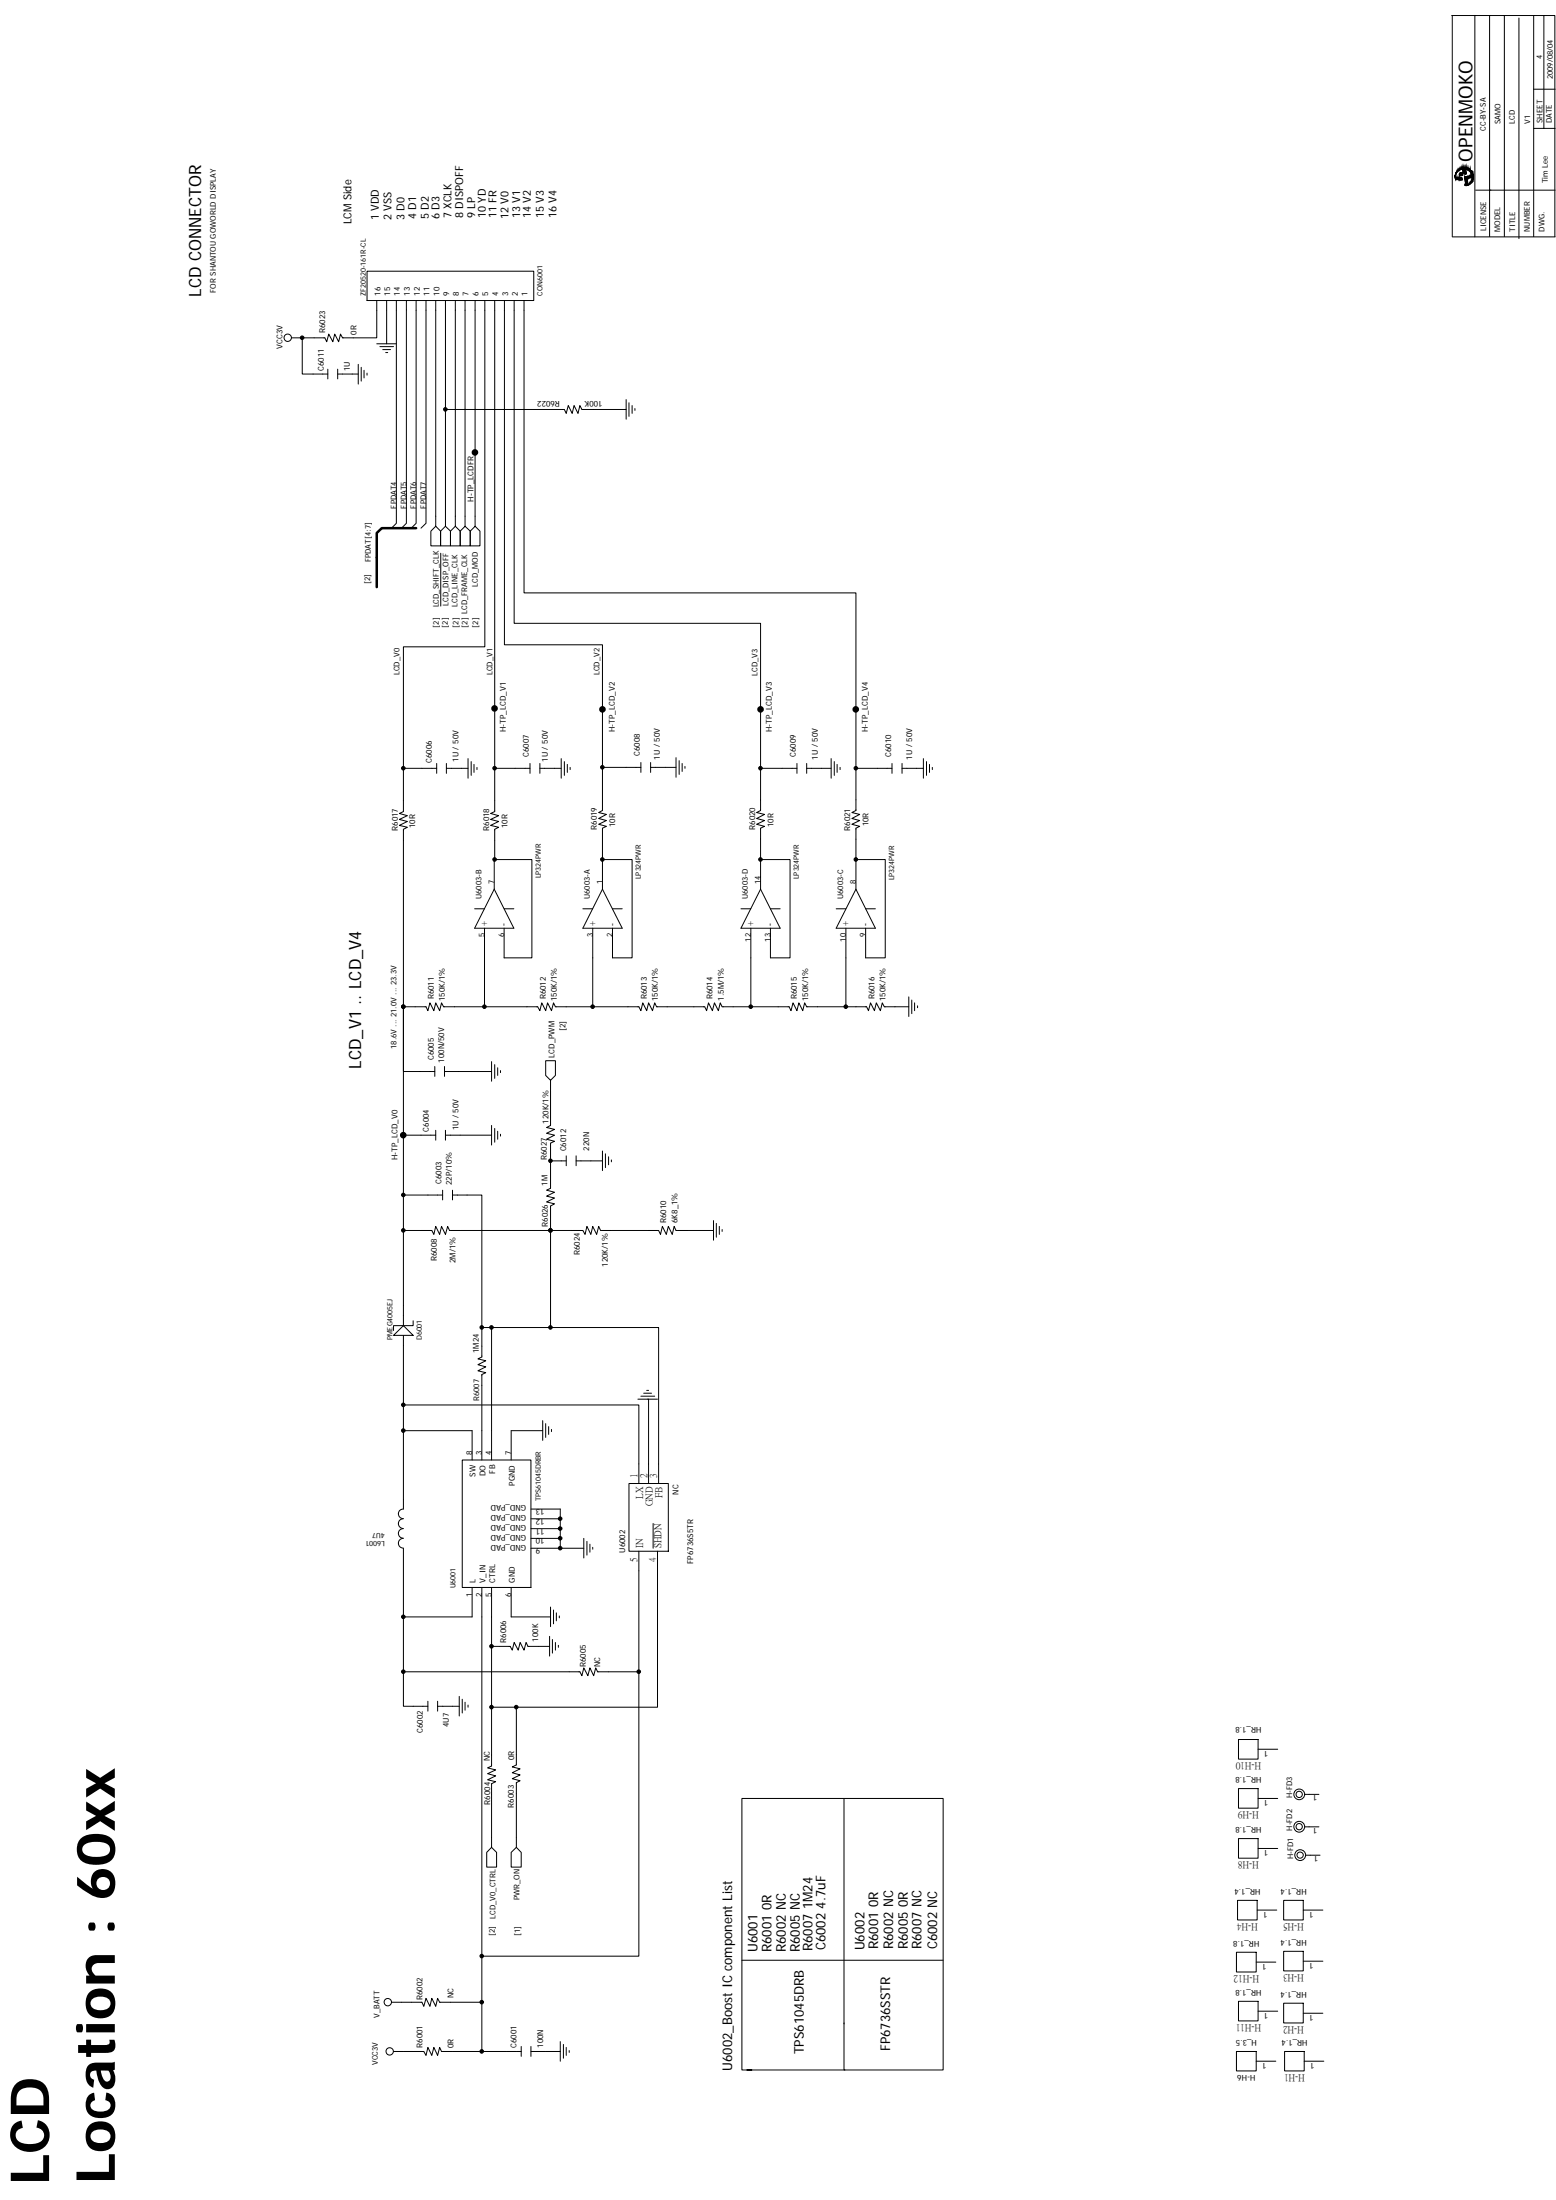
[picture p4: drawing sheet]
<svg xmlns="http://www.w3.org/2000/svg" width="210mm" height="297mm" viewBox="0 0 210 297" stroke-linecap="round" stroke-linejoin="round" font-family="sans-serif">
<g fill="none" stroke="#000" stroke-width=".13">
<path d="M195.9 2.1h13.9v29.9M196 2.1v29.8M199 2.1v29.9M201 2.1v29.8M203 2.1v29.8M205 2.4v29.8M207 12h2.9M207 17.3h2.9M207 2.1v29.8M208.3 2.1v15.3M49.5 36.6h22.5v4h-22.5zM196 32h13.9"/>
<path d="M196.4 23.9v-.3v.3M196.4 24.1h.1M196.4 24v-.4v.4M196.4 24h.1M196.4 23.9v-.2v.2M196.4 23.8h.1M196.4 23.6h.1M196.4 24v.1M196.4 23.6v.3M196.4 23.8v.1M196.4 23.9v.2M196.4 23.8v-.2v.2"/>
<path d="M196.4 23.6v.2zM196.4 23.9h.1M196.4 23.9l.1 .3zM196.4 23.9l.1 .1M196.4 24.1l.1 .1M196.4 23.9v.2zM196.4 23.7v-.2v.2M196.4 23.5v.3zM196.4 23.6v.1M196.4 23.4v.2zM196.4 23.5v.3M196.5 24h.1"/>
<path d="M196.5 24.2h.1M196.5 24v.2l.1-.2v.2h-.1zM196.5 24l.8-.1v.3M196.5 23.3l-.1 .2zM196.5 23.5h-.1M196.5 23.3v.2zM196.5 23.4v.1M196.6 24.2h.1M196.6 24v.2zM196.6 23.2l-.1 .2zM196.6 23.2l-.2 .4M196.6 23.3l-.1 .1"/>
<path d="M196.6 23.1v.2zM196.6 23.1v.1M196.7 24.2h.1M196.7 24v.2h-.1zM196.7 23.1l-.1 .2zM196.7 23.2l-.1 .1M196.7 24v.2zM196.7 23.1v-.1v.1M196.7 23v.2zM196.7 23h.1M196.7 23.1h.1M196.7 23l-.1 .1"/>
<path d="M196.7 23.1v.1M196.8 24.2l.1 .1M196.8 24v.2h-.1zM196.8 22.9l-.1 .2zM196.8 23.1h-.1M196.9 24v.3zM196.9 22.8l-.1 .3zM196.9 23h.1M196.9 22.8h.1M196.9 22.8l-.2 .2M196.9 23l-.1 .1M196.9 24h.1"/>
<path d="M196.9 24.3h.1M196.9 23.6v-.1v.1M196.9 24.3v-.3v.3M196.9 23.6h.1M196.9 22.8v.2zM197 23.4h.1M197 23.6h.1M197 24h.1M197 24.3h.1M197 23.4l-.1 .2M197 23.6v-.2v.2M197 24.3v-.3v.3"/>
<path d="M197 23.4v.2zM197 24l-.1 .3zM197 23.6v.1M197 24v.3zM197 23.7h.1M197 23.3v.4zM197 22.8v.1l.1-.2v.2h-.1zM197 22.8l-.1 .2zM197 22.8h.1M197 22.9h.1M197 22.8h-.1M197 22.9l-.1 .1"/>
<path d="M197.1 23.3h.1M197.1 23.7h.1M197.1 24h.1M197.1 24.3h.1M197.1 23.7v-.4v.4M197.1 24.3v-.3v.3M197.1 23.3h.2M197.1 23.3v.4zM197.1 24l-.1 .3zM197.1 23.3l-.1 .1M197.1 22.9h.1M197.1 22.9h-.1"/>
<path d="M197.1 24v.3zM197.1 22.7v.2zM197.2 23.3l-.1 .4zM197.2 23.9l-.1 .4zM197.2 23.3v.4zM197.2 23.9v.4zM197.2 23.7h-.1M197.2 22.7l-.1 .2zM197.2 22.8h.1M197.2 22.8l-.1 .1M197.3 23.3h.1M197.3 23.7h.1"/>
<path d="M197.3 24.3h.1M197.3 23.7v-.4v.4M197.3 24.3v-.3v.3M197.3 23.3v.1M197.3 23.3l-.1 .4zM197.3 23.9l-.1 .4zM197.3 23.7h-.1M197.3 24.3h-.4M197.3 22.6l-.1 .2zM197.3 22.7h.1M197.3 23.4h.1M197.3 23.6h.1"/>
<path d="M197.3 24.2h.1M197.3 22.7v.1M197.3 23.4v.1M197.3 23.4v.3zM197.3 24.2v.1zM197.3 23.6v.1M197.3 24.2v.1M197.3 23.6v-.2v.2M197.3 23.5h.1M197.3 22.8h.1M197.3 22.8v-.1v.1M197.3 23.6v-.1v.1"/>
<path d="M197.3 22.7v.1zM197.3 23.5v.1zM197.3 22.6v.2zM197.4 22.8h.1M197.4 23.5h.1M197.4 23.5l-.1 .1M197.4 22.6l-.1 .1M197.4 22.6v.2zM197.4 22.7l-.1 .1zM197.4 23.5l-.1 .1zM197.4 22.6h.1M197.4 22.8v.1"/>
<path d="M197.4 22.6v.3zM197.4 22.6l-.1 .2zM197.4 22.6h-.1M197.4 22.9h.1M197.4 22.8h.2M197.4 22.9l.1 .1M197.5 22.6v.4zM197.5 22.6v.1M197.5 23v.1M197.5 22.7v.4zM197.5 22.7h.1M197.5 23.1h.1"/>
<path d="M197.5 22.6l-.1 .2zM197.5 22.7l.2 .2M197.5 23.1v.1M197.5 22.7v.5zM197.5 23.2l.1 .2M197.6 22.8v.6zM197.6 22.6l-.1 .2zM197.6 23.4v.1M197.6 22.8v.7zM197.6 22.6v.2zM197.6 22.8h.1M197.6 23.5h.1"/>
<path d="M197.7 22.6v.2zM197.7 22.8h.1M197.7 23.5v-.5v.5M197.7 24v-.1v.1M197.7 23.9h.1M197.7 23.5v-.6v.6M197.7 22.9l-.1 .6zM197.7 23h.1M197.7 23.5h.1M197.7 24h.1M197.7 22.9h.1M197.7 24v.1"/>
<path d="M197.7 22.9v.1M197.7 23.9v.1M197.7 23v.5zM197.7 23.9v.2zM197.7 24.1v.1M197.7 23.5v-.4v.4M197.7 24.4v-.5v.5M197.7 25v-.2v.2M197.7 24.3v-.4v.4M197.7 25v-.1v.1M197.7 24.2v-.3v.3M197.7 25h.1"/>
<path d="M197.7 23.9v.3zM197.7 23.1h.1M197.7 24.5h.1M197.7 23v.1M197.7 24.2v.3M197.8 23.5v-.4v.4M197.8 24.6v-.7v.7M197.8 25v-.3v.3M197.8 24.5v-.6v.6M197.8 25v-.2v.2M197.8 23.1l-.1 .4zM197.8 23.9v.6z"/>
<path d="M197.8 24.8l-.1 .2zM197.8 22.6l-.1 .2zM197.8 22.8h.1M197.8 23.1h.1M197.8 23.5h.1M197.8 23.9h.1M197.8 25h.1M197.8 23.1v.2M197.8 24.5l-.1 .5M197.8 23.4v-.2v.2M197.8 25v-1.1v1.1M197.8 25.1h.1"/>
<path d="M197.8 23.2v.3zM197.8 23.9v1.1zM197.8 22.6v.2zM197.8 23.4h.1M197.8 23.4v-.1v.1M197.8 25v-1.2v1.2M197.8 23.3v.1zM197.8 23.8v1.2zM197.8 23.3l.1 .1M197.8 23.3h.1M197.8 23.8h.1M197.8 23.8v.1"/>
<path d="M197.9 23.8v1.2zM197.9 25v-1.2v1.2M197.9 25.1h.1M197.9 22.6l-.1 .2zM197.9 23.8l-.1 1.2zM197.9 22.8l.1 .1M197.9 23.4h.1M197.9 23.8h.1M197.9 25h.1M197.9 23.4l-.3 .1M197.9 25h-.1M198 23.8l-.1 1.2z"/>
<path d="M198 22.6v.3zM198 22.9h.1M198 25l-.1 .1M198 23.8h-.1M198 24.9l-.1 .1M198 23.8v1.1zM198 25h.1M198 24.8v.1M198 22.9v-.2v.2M198 23.8v1zM198 22.7v.2zM198 22.7h.1"/>
<path d="M198 25l-.2 .1M198 22.7l-.4-.1-.6 .2M198 24.7v.1M198 24.7v-.5v.5M198 24.7v-.9v.9M198 23.8v.9zM198 23.8h.1M198 24.2h.1M198 24.6h.1M198 25h.1zM198 24.1h.1M198 24.7h.1"/>
<path d="M198 23.8v.4zM198 24.6v-.3v.3M198 24.2v-.4v.4M198 24.6v-.4v.4M198 23.8v.9M198.1 23.8l-.1 .3zM198.1 22.9l.1 .1M198.1 25h.1M198.1 25h-.1M198.1 22.7v.2zM198.1 22.7h.1M198.1 22.9h.1"/>
<path d="M198.1 22.7l.2 .1M198.1 22.9v-.2v.2M198.1 23.8h.1M198.1 23.8h-.3M198.1 23.8v.3zM198.1 22.8v.1zM198.1 24.1h.1M198.2 23h.1M198.2 24.9h.1M198.2 24.9l-.1 .1M198.2 22.8v.2zM198.2 24.9l-.1 .1z"/>
<path d="M198.2 22.8h.1M198.2 23v-.2v.2M198.2 23l.1 .1M198.3 22.8h.1M198.3 24.8h.1M198.3 24.9h.1M198.3 22.8l.1 .1M198.3 23.1h.1M198.3 24.9h-.1M198.3 24.8l-.1 .1M198.3 23.1v-.3v.3M198.3 22.8v.3z"/>
<path d="M198.3 24.8l-.1 .1zM198.3 24.8v.1zM198.3 23.7h.1M198.3 24h.1M198.3 23.7l-.2 .1M198.3 24l-.2 .1M198.3 23.7v.3l-.2 .1zM198.4 23.1v.1M198.4 24.8h.1M198.4 24.8l-.1 .1M198.4 22.9v.2zM198.4 24.7l-.1 .2z"/>
<path d="M198.4 23.7l-.1 .3zM198.4 22.9h.1M198.4 24.7h.1M198.4 23.2h.1M198.4 22.9l.1 .1M198.4 24.7l-.1 .1M198.4 23.2v-.3v.3M198.4 24.8v-.1v.1M198.4 22.9v.3zM198.4 24.7v.1zM198.4 23.2l.1 .1M198.4 23.7h.1"/>
<path d="M198.4 24h.1M198.4 23.7v.3zM198.5 23.3h.1M198.5 24.7h.1M198.5 24.7l-.1 .1M198.5 23v.3zM198.5 24.6l-.1 .2zM198.5 23.9l-.1 .1M198.5 23.7l-.1 .3zM198.5 23h.1M198.5 23.3v-.3v.3M198.5 24.7v-.1v.1"/>
<path d="M198.5 24.6v.1zM198.5 23.3l.1 .1M198.5 23l.1 .1M198.6 24.7h.1M198.6 24.5l-.2 .2M198.6 24.7h-.1M198.6 23.9h.1M198.6 23.4v-.3v.3M198.6 24.7v-.2v.2M198.6 23.6v.1M198.6 23.1v.3zM198.6 24.5l-.1 .2z"/>
<path d="M198.6 23.7h-.1M198.6 23.9h-.1M198.6 23.6v.3v-.3v.3zM198.6 23.7v.2h-.1zM198.6 23.1h.1M198.6 23.4h.1M198.6 24.5h.1M198.6 24.4v.3zM198.6 23.4v.1M198.6 23.5v-.4v.4M198.6 24.6v-.2v.2M198.6 23.1v.4z"/>
<path d="M198.6 23.5h.1M198.6 24.4h.1M198.6 24.6h.1M198.6 23.1l.1 .1M198.6 23.5v.1M198.6 24.6v.1M198.6 23.6h.1M198.6 23.6v-.4v.4M198.6 24.6v-.3v.3M198.6 23.2v.4zM198.6 24.3v.3zM198.6 23.6v.3z"/>
<path d="M198.6 23.2h.1M198.6 24.3v.1M198.6 24.5v.1M198.6 24.3v.2zM198.6 23.6l.1 .1M198.6 24.3h.1M198.7 23.6h.1M198.7 23.8h.1M198.7 23.8v-.5v.5M198.7 24.4v-.4v.4M198.7 23.8v-.6v.6M198.7 23.7v-.5v.5"/>
<path d="M198.7 24.5v-.3v.3M198.7 23.2v.5zM198.7 24.2l-.1 .3zM198.7 23.6h-.1M198.7 23.8l-.1 .1M198.7 23.6v.2zM198.7 24.4h.1M198.7 23.2h.1M198.7 23.2v.1M198.7 23.9l-.1 .4M198.7 23.7v.2M198.7 24.5h-.1"/>
<path d="M198.7 23.3v1.1zM198.7 23.3v.6zM198.7 23.9v.5zM198.7 23.3h.1M198.7 23.3v.1M198.7 23.8v-.3v.3M198.7 23.4h.1M198.7 24.3v.1M198.8 23.6h.1M198.8 23.4l-.1 .9zM198.8 23.7l-.1 .1M198.8 23.4v.6"/>
<path d="M198.8 24.3h-.1M198.8 23.7h.1M198.8 24.2v-.7v.7M198.8 23.6v.1M198.8 23.5v.8zM198.8 23.6v.1zM198.8 24.2h.1M198.8 24.2v.1M198.8 24.1v-.5v.5M198.8 23.6v.6zM198.8 24.1h.1M198.8 24.1v.1"/>
<path d="M198.8 24v.1M198.8 24v-.3v.3M198.8 23.7v.4zM199.1 25.7h10.8M40.8 45.6v4.9h3.4M44.2 49.8v1.4M45.6 49.8v1.4M48.3 49.2v2.7M48.3 50.5h-2.7M48.7 49.6v1.9M49.1 50v1M49.5 50.4v.3"/>
<path d="M50.8 40.6v5h-4.6l-.2-.5-.3 1-.5-1-.3 1-.5-1-.3 1-.3-.5h-4.5M50.8 46.4h2.7M51.3 46.8h1.8M51.6 47.2h1.1M52 47.6h.3M52.2 40.6v5.8M53.5 40.6v30.1l-.7 .6M54.8 40.6v30.1l-.6 .6M56.2 40.6v30.1l-.7 .6M57.5 40.6v30.1l-.7 .6M58.8 40.6v30.5l-.7 .6v2h1.4v-2l-.7-.6M60.1 40.6v30.5l-.6 .6v2h1.3v-2l-.7-.6"/>
<path d="M60.1 55.3h16.1l.2 .5 .3-1 .5 1 .3-1 .5 1 .3-1 .2 .5h6M61.4 40.6v30.5l-.6 .6v2h1.3v-2l-.7-.6M62.8 40.6v30.5l-.7 .6v2h1.4v-2l-.7-.6M64.1 40.6v30.5l-.6 .6v2h1.3v-2l-.7-.6M65.4 40.6v46.7h-11v16.4h4.5M66.8 40.6v69l-.6 .2 1.1 .3-1.1 .5 1.1 .3-1.1 .5 1.1 .3-.5 .3v4.1M68.1 40.6v46.5h13.2v8.7M69.4 40.6v43.6h33.2v11.6M70.7 40.6v39.5h44.8v15.7M84.5 54v2.6M84.9 54.4v1.8M85.3 54.8v1"/>
<path d="M85.7 55.2v.2M59.5 74.7v7.1M63.9 60.9h.4v.2v.1h-.4zM64.1 61.1h.1M66.6 95.5h.3v.3l-.2 .1-.1-.1zM66.8 95.7h.1M81.3 95.8h.1M81.3 95.8v7.8M102.6 95.8v13.6l-.5 .3 1.1 .3-1.1 .5 1.1 .3-1.1 .5 1.1 .3-.6 .2v8.3M102.6 95.8h.1M115.3 95.6h.3v.3l-.1 .1-.2-.1zM115.5 95.8h.1"/>
<path d="M115.5 95.8v13.6l-.5 .3 1 .3-1 .5 1 .3-1 .5 1 .3-.5 .2v8.3M54.4 103.7v5.9l-.5 .2 1.1 .3-1.1 .5 1.1 .3-1.1 .5 1.1 .3-.6 .3v41.3M58.9 103.1v1.3M60.2 103.1v1.3M63.2 102.4v2.7M63.2 103.7h-3M63.6 102.8v1.9M64 103.2v1.1M64.4 103.6v.3M66.8 103.7h4.7M66.8 116.1h5v13.2h-3.8v-4M66.8 116.1l-.1 4"/>
<path d="M71.5 103.1v1.3M72.9 103.1v1.3M75.7 102.4v2.7M75.7 103.7h-2.8M76.2 102.8v1.9M76.6 103.2v1.1M76.9 103.6v.3M81.3 116.1h.1M81.3 116.1h4v13.2h-2.6v-4M86.5 103.6h-5.2v5.8l-.5 .3 1 .3-1 .5 1 .3-1 .5 1 .3-.5 .2v8.3M86.5 103v1.3M87.8 103v1.3"/>
<path d="M91.2 102.3v2.6M91.2 103.6h-3.4M91.7 102.7v1.9M92.1 103.1v1.1M92.4 103.5v.2M102.6 116.1h.1M102.6 103.7h4.9M102.6 116.1h4v13.2h-2.6v-4M107.5 103.1v1.3M108.9 103.1v1.3M112.2 102.4v2.7M112.2 103.7h-3.3"/>
<path d="M112.6 102.8v1.9M113 103.2v1.1M113.4 103.6v.3M115.5 116.1h.1M115.5 103.7h4.9M115.5 116.1h4v13.2h-2.7v-4M120.4 103.1v1.3M121.7 103.1v1.3M124.6 103.7h-2.9M124.6 102.4v2.7M125 102.8v1.9M125.4 103.2v1.1"/>
<path d="M125.8 103.6v.3M64.1 122.7h1.3M65.4 125.3v10.6M66.7 120.1l2.6 5.2h-5.2zM68 122.7h1.3M78.7 122.7h1.3M80 125.3v10.6h-5l-.3-.5-.3 1.1-.5-1.1-.3 1.1-.5-1.1-.2 1.1-.3-.6h-12.7l-.3-.5-.3 1.1-.5-1.1-.3 1.1-.5-1.1-.3 1.1-.2-.6h-3.1v8.8h4.3M81.3 120.1l2.7 5.2h-5.3zM82.7 122.7h1.3M100 122.7h1.3M101.3 125.3v10.6h-3.8l-.3-.5-.3 1.1-.5-1.1-.3 1.1-.5-1.1-.2 1.1-.3-.6h-6.5l-.3-.5-.2 1.1-.6-1.1-.2 1.1-.6-1.1-.2 1.1-.3-.6h-6.2M101.3 135.9h5.2l.2 .6 .3-1.1 .5 1.1 .3-1.1 .5 1.1 .3-1.1 .3 .5h5.3"/>
<path d="M102.6 120.1l2.7 5.2h-5.3zM104 122.7h1.3M112.8 122.7h1.4M114.2 125.3v10.6h2.7l.3 .6 .3-1.1 .5 1.1 .3-1.1 .5 1.1 .3-1.1 .2 .5h3.3M115.5 120.1l2.6 5.2h-5.3zM116.8 122.7h1.3M122.6 134.6v2.6M123 135v1.9M123.4 135.4v1.1M123.8 135.8v.3M54.4 153.3h4.4M54.4 153.3h.1"/>
<path d="M54.4 153.3v8.1h5.3M58.7 144v1.3M58.8 152.6v1.3M60 144v1.3M60.1 152.6v1.3M66.3 143.3v2.7M66.3 152v2.6M66.3 144.7h-6.3M66.3 153.3h-6.2M66.8 143.7v1.9M66.8 152.4v1.8M67.2 144.2v1"/>
<path d="M67.2 152.7v1.1M67.5 144.5v.3M67.5 153.1v.3M74.3 156.7v3.7l-.5 .3 1 .3-1 .5 1 .3-1 .5 1 .2-.5 .3v3.3h4.4l.3 .6 .2-1.1 .5 1.1 .3-1.1 .5 1.1 .3-1.1 .2 .5h7.9l.2 .6 .3-1.1 .5 1.1 .3-1.1 .5 1.1 .3-1.1 .2 .5h5.1M74.3 145.9l.7-.7v-2h-1.4v2l.7 .7v6.1l-.5 .2 1 .3-1 .5 1 .3-1 .5 1 .3-.5 .2v2.4h2.1M76.4 156.1v1.3M77.7 156.1v1.3M81.3 156.7h-3.6M81.3 155.4v2.7M81.7 155.8v1.8M82.1 156.2v1.1M82.5 156.6v.3"/>
<path d="M54.4 161.4v4.7h3.9l.2 .6 .3-1.1 .5 1.1 .3-1.1 .5 1.1 .3-1.1 .3 .5h13.6v13.1h14.6v21.1M54.4 166.1v12.9M55.8 178.3v.7h-2.7v.6M59.7 160.7v1.3M61.1 160.7v1.3M61.1 161.4h3.9v17.8h1.3M65 179.2v4l-.5 .3 1.1 .2-1.1 .6 1.1 .3-1.1 .5 1.1 .2-.6 .3v11.5M74.3 179.2h-8v17.9M96.3 164.8v2.6M96.7 165.2v1.8M97.1 165.6v1.1M97.5 166v.3"/>
<path d="M53.1 180.3l1.3-1.3 1.4 1.3zM54.4 180.3v12.9M54.4 189.7h31.8v10.6M62.4 197.1h9.2v17.2h-9.2zM63.7 197.1v-3.9h-9.3v10.6M73.2 193.2h-4.2v3.9M73.2 191.8v2.7M73.6 192.2v1.9M74 192.6v1.1M74.4 193v.3M86.1 188.9h2.6M86.5 188.5h1.8"/>
<path d="M86.9 188.1h1M87.3 187.7h.2M87.4 188.9h.1v11.4M54.4 207.7a.66 .66 0 0 0-.6 .7 .66 .66 0 0 0 .6 .6M54.4 206.4a.65 .65 0 0 0-.6 .6 .65 .65 0 0 0 .6 .7M54.4 203.8a.66 .66 0 0 0-.6 .6 .66 .66 0 0 0 .6 .7 .66 .66 0 0 0-.6 .6 .66 .66 0 0 0 .6 .7M54.4 209v9.3M54.4 218.3v7.4h23.9l.2 .6 .3-1.1 .5 1.1 .3-1.1 .5 1.1 .3-1.1 .2 .5h5.6v38.4h-21.2M63.7 214.3v4h-9.3M65 214.3v56M66.3 214.3v24.1l-.5 .3 1.1 .3-1.1 .5 1.1 .3-1.1 .5 1.1 .3-.6 .2v8.6l-.6 .7v2h1.3v-2l-.7-.7M69 214.3v4h5.3"/>
<path d="M71.6 209h7.2M71.6 207.7h4M71.6 206.4h4M71.6 205.1h4M71.6 203.8h4v5.2M74.3 217v2.6M74.7 217.4v1.8M75.1 217.8v1M75.5 218.2v.2M75.6 209h.1M75.6 207.7h.1M75.6 206.4h.1"/>
<path d="M75.6 205.1h.1M78.8 207.7v2.7M79.2 208.1v1.9M79.6 208.5v1.1M80 208.9v.3M84.9 200.3h5.3v9.1h-5.3zM86.2 209.4v16.3M88.1 205.7v3.3M88.7 209.4v21.1h-19M54.4 225.7v4.7h3.3M57.7 229.7v1.3M59.1 229.7v1.3"/>
<path d="M62 229v2.7M62 230.4h-2.9M62.4 229.4v1.9M62.8 229.8v1.1M63.2 230.2v.3M66.3 222.3h2.6l.2 .5 .3-1 .5 1 .3-1 .5 1 .3-1 .2 .5h3M66.3 230.5h3.4M69.7 230.5v7.8l-.6 .3 1.1 .2-1.1 .6 1.1 .2-1.1 .6 1.1 .2-.5 .3v8.7l-.7 .7v2h1.3v-2l-.6-.7M74.2 220.9v2.7M74.5 221.4v1.8M75 221.8v1M75.4 222.1v.3"/>
<path d="M167.1 234.9h2.7v2.6h-2.7zM169.8 236.2h2.6M113.9 242.8v30.5M167 256.6h2.7v2.6h-2.7zM167.1 248.2h2.7v2.7h-2.7zM167.1 241.5h2.7v2.6h-2.7zM169.7 257.9h2.6M169.8 249.6h2.6M169.8 242.8h2.6M173.2 256.6h2.7v2.6h-2.7zM175.9 257.9h2.6M176 246.7h2"/>
<path d="M176 242.3h2M176.2 250.5h1.9M65 270.3h-5.7l-.2-.5-.3 1.1-.5-1.1-.3 1.1-.5-1.1-.3 1.1-.3-.6h-4.1M65 277h5.3M65 270.3v6.7h-5.4l-.3-.6-.2 1.1-.6-1.1-.2 1.1-.6-1.1-.2 1.1-.3-.5h-4.1M70.3 276.3v1.3M71.6 276.3v1.3M75.6 275.7v2.6M75.6 277h-4M76 276v1.9M76.4 276.4v1.1M76.8 276.9v.2"/>
<path d="M100.1 264.7h27.2M100.8 279.5h26.5v-36.7h-27.2v36.7h1.4M113.9 273.1v6.4h.1M166.9 263.6h2.6v2.7h-2.6zM166.9 277h2.6v2.6h-2.6zM167.1 270.2h2.7v2.7h-2.7zM169.5 278.3h2.7M169.5 264.9h2.7M169.8 271.5h2.6M173.2 270.5h2.7v2.6h-2.7zM173.2 263.5h2.7v2.6h-2.7zM173.4 277h2.6v2.6h-2.6z"/>
<path d="M175.9 271.8h2.6M175.9 264.8h2.6M176 278.3h2.6"/>
<circle cx="38.8" cy="45.6" r=".5"/>
<circle cx="81.3" cy="95.8" r=".22"/>
<circle cx="102.6" cy="95.8" r=".22"/>
<circle cx="54.4" cy="153.3" r=".21"/>
<circle cx="175.3" cy="242.3" r=".43"/>
<circle cx="175.3" cy="246.6" r=".43"/>
<circle cx="175.3" cy="246.6" r=".73"/>
<circle cx="175.3" cy="242.3" r=".73"/>
<circle cx="175.5" cy="250.5" r=".42"/>
<circle cx="175.5" cy="250.5" r=".73"/>
<circle cx="52.3" cy="270.3" r=".5"/>
<circle cx="52.6" cy="277" r=".5"/>
</g>
<g fill="none" stroke="#000" stroke-width=".25">
<circle cx="64.1" cy="61.1" r=".32"/>
<circle cx="66.7" cy="95.6" r=".32"/>
<circle cx="81.3" cy="95.8" r=".32"/>
<circle cx="102.6" cy="95.8" r=".32"/>
<circle cx="115.5" cy="95.8" r=".32"/>
<circle cx="54.4" cy="153.3" r=".32"/>
</g>
<g fill="#000" stroke="#000" stroke-width=".13">
<circle cx="40.8" cy="45.6" r=".24"/>
<circle cx="60.1" cy="55.3" r=".24"/>
<circle cx="64.1" cy="61.1" r=".24"/>
<circle cx="66.8" cy="95.7" r=".24"/>
<circle cx="81.3" cy="95.8" r=".24"/>
<circle cx="102.6" cy="95.8" r=".24"/>
<circle cx="115.5" cy="95.8" r=".24"/>
<circle cx="54.4" cy="103.7" r=".24"/>
<circle cx="66.8" cy="116" r=".24"/>
<circle cx="66.8" cy="103.7" r=".24"/>
<circle cx="81.3" cy="116" r=".24"/>
<circle cx="81.3" cy="103.6" r=".24"/>
<circle cx="102.6" cy="116" r=".24"/>
<circle cx="102.6" cy="103.7" r=".24"/>
<circle cx="115.5" cy="103.7" r=".24"/>
<circle cx="115.5" cy="116" r=".24"/>
<circle cx="54.4" cy="135.9" r=".24"/>
<circle cx="65.4" cy="135.9" r=".24"/>
<circle cx="80" cy="135.9" r=".24"/>
<circle cx="101.3" cy="135.9" r=".24"/>
<circle cx="114.1" cy="135.9" r=".24"/>
<circle cx="54.4" cy="153.3" r=".24"/>
<circle cx="74.3" cy="156.7" r=".24"/>
<circle cx="54.4" cy="166.1" r=".24"/>
<circle cx="54.4" cy="161.3" r=".24"/>
<circle cx="65" cy="179.2" r=".24"/>
<circle cx="66.3" cy="179.2" r=".24"/>
<circle cx="74.3" cy="166.1" r=".24"/>
<circle cx="74.3" cy="179.2" r=".24"/>
<circle cx="54.4" cy="193.2" r=".24"/>
<circle cx="54.4" cy="189.7" r=".24"/>
<circle cx="54.4" cy="218.3" r=".24"/>
<circle cx="75.6" cy="205.1" r=".24"/>
<circle cx="75.6" cy="207.7" r=".24"/>
<circle cx="75.6" cy="209" r=".24"/>
<circle cx="75.6" cy="206.4" r=".24"/>
<circle cx="54.4" cy="225.7" r=".24"/>
<circle cx="66.3" cy="222.3" r=".24"/>
<circle cx="66.3" cy="230.5" r=".24"/>
<circle cx="69.7" cy="230.5" r=".24"/>
<circle cx="86.2" cy="225.7" r=".24"/>
<circle cx="65" cy="277" r=".24"/>
<circle cx="65" cy="270.3" r=".24"/>
<circle cx="65" cy="264.1" r=".24"/>
</g>
<path d="M56.2 71.3h-4.7l-.7 .7v7.3" fill="none" stroke="#000" stroke-width=".34"/>
<g font-size="7.3">
<text x="6.6" y="295" transform="rotate(-90 6.6 295)">LCD</text>
<text x="15.5" y="294.9" transform="rotate(-90 15.5 294.9)">Location : 60xx</text>
</g>
<text font-size="2.6" x="198.7" y="21.8" transform="rotate(-90 198.7 21.8)">OPENMOKO</text>
<g font-size="2.3">
<text x="27.2" y="40" transform="rotate(-90 27.2 40)">LCD CONNECTOR</text>
<text x="48.7" y="144.3" transform="rotate(-90 48.7 144.3)">LCD_V1 .. LCD_V4</text>
</g>
<g font-size="1.8">
<text x="102.2" y="263.6" transform="rotate(-90 102.2 263.6)">U6001</text>
<text x="104.1" y="263.6" transform="rotate(-90 104.1 263.6)">R6001 0R</text>
<text x="106.1" y="263.6" transform="rotate(-90 106.1 263.6)">R6002 NC</text>
<text x="107.9" y="263.6" transform="rotate(-90 107.9 263.6)">R6005 NC</text>
<text x="109.7" y="263.5" transform="rotate(-90 109.7 263.5)">R6007 1M24</text>
<text x="111.4" y="263.3" transform="rotate(-90 111.4 263.3)">C6002 4.7uF</text>
<text x="116.7" y="263.3" transform="rotate(-90 116.7 263.3)">U6002</text>
<text x="118.5" y="263.2" transform="rotate(-90 118.5 263.2)">R6001 0R</text>
<text x="120.5" y="263.2" transform="rotate(-90 120.5 263.2)">R6002 NC</text>
<text x="122.5" y="263.2" transform="rotate(-90 122.5 263.2)">R6005 0R</text>
<text x="124.4" y="263.2" transform="rotate(-90 124.4 263.2)">R6007 NC</text>
<text x="126.5" y="263.2" transform="rotate(-90 126.5 263.2)">C6002 NC</text>
<text x="98.8" y="279.6" transform="rotate(-90 98.8 279.6)">U6002_Boost IC component List</text>
<text x="108.5" y="277.4" transform="rotate(-90 108.5 277.4)">TPS61045DRB</text>
<text x="120.1" y="277" transform="rotate(-90 120.1 277)">FP6736SSTR</text>
</g>
<g font-size="1.5">
<text x="51.1" y="29.7" transform="rotate(-90 51.1 29.7)">1 VDD</text>
<text x="52.8" y="29.7" transform="rotate(-90 52.8 29.7)">2 VSS</text>
<text x="54.6" y="29.7" transform="rotate(-90 54.6 29.7)">3 D0</text>
<text x="56.2" y="29.6" transform="rotate(-90 56.2 29.6)">4 D1</text>
<text x="57.9" y="29.6" transform="rotate(-90 57.9 29.6)">5 D2</text>
<text x="59.3" y="29.6" transform="rotate(-90 59.3 29.6)">6 D3</text>
<text x="60.9" y="29.4" transform="rotate(-90 60.9 29.4)">7 XCLK</text>
<text x="62.5" y="29.4" transform="rotate(-90 62.5 29.4)">8 DISPOFF</text>
<text x="64.1" y="29.4" transform="rotate(-90 64.1 29.4)">9 LP</text>
<text x="65.6" y="29.4" transform="rotate(-90 65.6 29.4)">10 YD</text>
<text x="67" y="29.4" transform="rotate(-90 67 29.4)">11 FR</text>
<text x="68.6" y="29.6" transform="rotate(-90 68.6 29.6)">12 V0</text>
<text x="70.2" y="29.4" transform="rotate(-90 70.2 29.4)">13 V1</text>
<text x="71.6" y="29.4" transform="rotate(-90 71.6 29.4)">14 V2</text>
<text x="73.4" y="29.4" transform="rotate(-90 73.4 29.4)">15 V3</text>
<text x="75.1" y="29.4" transform="rotate(-90 75.1 29.4)">16 V4</text>
<text x="47.4" y="30.3" transform="rotate(-90 47.4 30.3)">LCM Side</text>
</g>
<g font-size="1.3">
<text x="65.6" y="125.1" transform="rotate(-90 65.6 125.1)">+</text>
<text x="68.3" y="125.1" transform="rotate(-90 68.3 125.1)">-</text>
<text x="80.3" y="125.1" transform="rotate(-90 80.3 125.1)">+</text>
<text x="82.9" y="125.1" transform="rotate(-90 82.9 125.1)">-</text>
<text x="101.6" y="125.1" transform="rotate(-90 101.6 125.1)">+</text>
<text x="104.2" y="125.1" transform="rotate(-90 104.2 125.1)">-</text>
<text x="114.4" y="125.1" transform="rotate(-90 114.4 125.1)">+</text>
<text x="117.1" y="125.1" transform="rotate(-90 117.1 125.1)">-</text>
<text x="86" y="199.5" transform="rotate(-90 86 199.5)">1</text>
<text x="86.7" y="202.3" transform="rotate(-90 86.7 202.3)">LX</text>
<text x="87.3" y="199.5" transform="rotate(-90 87.3 199.5)">2</text>
<text x="88" y="203.4" transform="rotate(-90 88 203.4)">GND</text>
<text x="88.6" y="199.5" transform="rotate(-90 88.6 199.5)">3</text>
<text x="89.3" y="202.2" transform="rotate(-90 89.3 202.2)">FB</text>
<text x="86.7" y="209" transform="rotate(-90 86.7 209)">IN</text>
<text x="89.2" y="209" transform="rotate(-90 89.2 209)">SHDN</text>
<text x="86" y="210.8" transform="rotate(-90 86 210.8)">5</text>
<text x="88.5" y="210.8" transform="rotate(-90 88.5 210.8)">4</text>
<text x="170.2" y="238" transform="rotate(-180 170.2 238)">H-H10</text>
<text x="169.9" y="244.7" transform="rotate(-180 169.9 244.7)">H-H9</text>
<text x="169.9" y="251.4" transform="rotate(-180 169.9 251.4)">H-H8</text>
<text x="169.7" y="259.8" transform="rotate(-180 169.7 259.8)">H-H4</text>
<text x="176" y="259.8" transform="rotate(-180 176 259.8)">H-H5</text>
<text x="169.9" y="266.8" transform="rotate(-180 169.9 266.8)">H-H12</text>
<text x="176" y="266.6" transform="rotate(-180 176 266.6)">H-H3</text>
<text x="170.2" y="273.4" transform="rotate(-180 170.2 273.4)">H-H11</text>
<text x="176" y="273.7" transform="rotate(-180 176 273.7)">H-H2</text>
<text x="176.1" y="280.2" transform="rotate(-180 176.1 280.2)">H-H1</text>
</g>
<g font-size="1.1">
<text x="208.1" y="7.9" transform="rotate(-90 208.1 7.9)">4</text>
<text x="209.5" y="10.7" transform="rotate(-90 209.5 10.7)">2009/08/04</text>
<text x="200.5" y="17.7" transform="rotate(-90 200.5 17.7)">CC-BY-SA</text>
<text x="202.5" y="16.7" transform="rotate(-90 202.5 16.7)">SAMO</text>
<text x="204.4" y="16.7" transform="rotate(-90 204.4 16.7)">LCD</text>
<text x="206.5" y="16.7" transform="rotate(-90 206.5 16.7)">V1</text>
<text x="208.2" y="16.6" transform="rotate(-90 208.2 16.6)">SHEET</text>
<text x="209.4" y="16.7" transform="rotate(-90 209.4 16.7)">DATE</text>
<text x="208.9" y="24.7" transform="rotate(-90 208.9 24.7)">Tim Lee</text>
<text x="200.6" y="31.2" transform="rotate(-90 200.6 31.2)">LICENSE</text>
<text x="202.5" y="31.3" transform="rotate(-90 202.5 31.3)">MODEL</text>
<text x="204.4" y="31.3" transform="rotate(-90 204.4 31.3)">TITLE</text>
<text x="206.4" y="31.3" transform="rotate(-90 206.4 31.3)">NUMBER</text>
<text x="208.4" y="31.3" transform="rotate(-90 208.4 31.3)">DWG.</text>
<text x="29.1" y="39.5" transform="rotate(-90 29.1 39.5)">FOR SHANTOU GOWORLD DISPLAY</text>
<text x="51.3" y="39.9" transform="rotate(-90 51.3 39.9)">16</text>
<text x="52.7" y="39.9" transform="rotate(-90 52.7 39.9)">15</text>
<text x="54" y="39.9" transform="rotate(-90 54 39.9)">14</text>
<text x="55.3" y="39.9" transform="rotate(-90 55.3 39.9)">13</text>
<text x="56.6" y="39.9" transform="rotate(-90 56.6 39.9)">12</text>
<text x="58" y="39.9" transform="rotate(-90 58 39.9)">11</text>
<text x="59.3" y="39.9" transform="rotate(-90 59.3 39.9)">10</text>
<text x="60.6" y="39.9" transform="rotate(-90 60.6 39.9)">9</text>
<text x="61.9" y="39.9" transform="rotate(-90 61.9 39.9)">8</text>
<text x="63.2" y="39.9" transform="rotate(-90 63.2 39.9)">7</text>
<text x="64.6" y="39.9" transform="rotate(-90 64.6 39.9)">6</text>
<text x="65.9" y="39.9" transform="rotate(-90 65.9 39.9)">5</text>
<text x="67.2" y="39.9" transform="rotate(-90 67.2 39.9)">4</text>
<text x="68.6" y="39.9" transform="rotate(-90 68.6 39.9)">3</text>
<text x="69.9" y="39.9" transform="rotate(-90 69.9 39.9)">2</text>
<text x="71.2" y="39.9" transform="rotate(-90 71.2 39.9)">1</text>
<text x="38.1" y="47.1" transform="rotate(-90 38.1 47.1)">VCC3V</text>
<text x="43.9" y="45" transform="rotate(-90 43.9 45)">R6023</text>
<text x="48.1" y="45.2" transform="rotate(-90 48.1 45.2)">0R</text>
<text x="43.7" y="50.1" transform="rotate(-90 43.7 50.1)">C6011</text>
<text x="47.2" y="50.1" transform="rotate(-90 47.2 50.1)">1U</text>
<text x="75.5" y="54.2" transform="rotate(-180 75.5 54.2)">R6022</text>
<text x="81.3" y="54.2" transform="rotate(-180 81.3 54.2)">100K</text>
<text x="53.5" y="68.7" transform="rotate(-90 53.5 68.7)">FPDAT4</text>
<text x="54.8" y="68.7" transform="rotate(-90 54.8 68.7)">FPDAT5</text>
<text x="56.2" y="68.7" transform="rotate(-90 56.2 68.7)">FPDAT6</text>
<text x="57.5" y="68.7" transform="rotate(-90 57.5 68.7)">FPDAT7</text>
<text x="63.9" y="67.7" transform="rotate(-90 63.9 67.7)">H-TP_LCDFR</text>
<text x="50.1" y="75.9" transform="rotate(-90 50.1 75.9)">FPDAT[4:7]</text>
<text x="49.9" y="78.8" transform="rotate(-90 49.9 78.8)">[2]</text>
<text x="59.2" y="82" transform="rotate(-90 59.2 82)">LCD_SHIFT_CLK</text>
<text x="60.5" y="81.8" transform="rotate(-90 60.5 81.8)">LCD_DISP_OFF</text>
<text x="61.7" y="81.9" transform="rotate(-90 61.7 81.9)">LCD_LINE_CLK</text>
<text x="64.5" y="79.2" transform="rotate(-90 64.5 79.2)">LCD_MOD</text>
<text x="59.2" y="84.7" transform="rotate(-90 59.2 84.7)">[2]</text>
<text x="60.4" y="84.7" transform="rotate(-90 60.4 84.7)">[2]</text>
<text x="61.9" y="84.7" transform="rotate(-90 61.9 84.7)">[2]</text>
<text x="63.1" y="84.7" transform="rotate(-90 63.1 84.7)">[2] LCD_FRAME_CLK</text>
<text x="64.5" y="84.7" transform="rotate(-90 64.5 84.7)">[2]</text>
<text x="53.9" y="91.2" transform="rotate(-90 53.9 91.2)">LCD_V0</text>
<text x="66.5" y="91.2" transform="rotate(-90 66.5 91.2)">LCD_V1</text>
<text x="80.9" y="91.2" transform="rotate(-90 80.9 91.2)">LCD_V2</text>
<text x="102.2" y="91.3" transform="rotate(-90 102.2 91.3)">LCD_V3</text>
<text x="68.2" y="98.8" transform="rotate(-90 68.2 98.8)">H-TP_LCD_V1</text>
<text x="83" y="98.8" transform="rotate(-90 83 98.8)">H-TP_LCD_V2</text>
<text x="104.1" y="98.8" transform="rotate(-90 104.1 98.8)">H-TP_LCD_V3</text>
<text x="117.1" y="98.8" transform="rotate(-90 117.1 98.8)">H-TP_LCD_V4</text>
<text x="58.3" y="103" transform="rotate(-90 58.3 103)">C6006</text>
<text x="61.9" y="102.8" transform="rotate(-90 61.9 102.8)">1U / 50V</text>
<text x="71.4" y="102.2" transform="rotate(-90 71.4 102.2)">C6007</text>
<text x="73.9" y="102.8" transform="rotate(-90 73.9 102.8)">1U / 50V</text>
<text x="86.3" y="102.1" transform="rotate(-90 86.3 102.1)">C6008</text>
<text x="89" y="102.6" transform="rotate(-90 89 102.6)">1U / 50V</text>
<text x="107.4" y="102.2" transform="rotate(-90 107.4 102.2)">C6009</text>
<text x="110.4" y="102.6" transform="rotate(-90 110.4 102.6)">1U / 50V</text>
<text x="120.2" y="102.2" transform="rotate(-90 120.2 102.2)">C6010</text>
<text x="123.1" y="102.6" transform="rotate(-90 123.1 102.6)">1U / 50V</text>
<text x="53.7" y="112.2" transform="rotate(-90 53.7 112.2)">R6017</text>
<text x="56" y="111.8" transform="rotate(-90 56 111.8)">10R</text>
<text x="66" y="112.2" transform="rotate(-90 66 112.2)">R6018</text>
<text x="68.5" y="111.8" transform="rotate(-90 68.5 111.8)">10R</text>
<text x="80.6" y="112" transform="rotate(-90 80.6 112)">R6019</text>
<text x="83" y="111.7" transform="rotate(-90 83 111.7)">10R</text>
<text x="101.9" y="112" transform="rotate(-90 101.9 112)">R6020</text>
<text x="104.4" y="111.7" transform="rotate(-90 104.4 111.7)">10R</text>
<text x="114.7" y="112.2" transform="rotate(-90 114.7 112.2)">R6021</text>
<text x="117.2" y="111.6" transform="rotate(-90 117.2 111.6)">10R</text>
<text x="66.7" y="119.4" transform="rotate(-90 66.7 119.4)">7</text>
<text x="81.3" y="119.4" transform="rotate(-90 81.3 119.4)">1</text>
<text x="102.6" y="119.4" transform="rotate(-90 102.6 119.4)">14</text>
<text x="115.5" y="119.4" transform="rotate(-90 115.5 119.4)">8</text>
<text x="65" y="121.4" transform="rotate(-90 65 121.4)">U6003-B</text>
<text x="79.6" y="121.4" transform="rotate(-90 79.6 121.4)">U6003-A</text>
<text x="100.9" y="121.4" transform="rotate(-90 100.9 121.4)">U6003-D</text>
<text x="113.8" y="121.4" transform="rotate(-90 113.8 121.4)">U6003-C</text>
<text x="65.4" y="126.6" transform="rotate(-90 65.4 126.6)">5</text>
<text x="68" y="126.6" transform="rotate(-90 68 126.6)">6</text>
<text x="80" y="126.6" transform="rotate(-90 80 126.6)">3</text>
<text x="82.7" y="126.6" transform="rotate(-90 82.7 126.6)">2</text>
<text x="101.3" y="127.1" transform="rotate(-90 101.3 127.1)">12</text>
<text x="104" y="127.1" transform="rotate(-90 104 127.1)">13</text>
<text x="114.2" y="127.1" transform="rotate(-90 114.2 127.1)">10</text>
<text x="116.8" y="126.6" transform="rotate(-90 116.8 126.6)">9</text>
<text x="58.5" y="134.9" transform="rotate(-90 58.5 134.9)">R6011</text>
<text x="60" y="135.1" transform="rotate(-90 60 135.1)">150K/1%</text>
<text x="73.6" y="134.9" transform="rotate(-90 73.6 134.9)">R6012</text>
<text x="75.1" y="135.1" transform="rotate(-90 75.1 135.1)">150K/1%</text>
<text x="87.3" y="134.9" transform="rotate(-90 87.3 134.9)">R6013</text>
<text x="88.8" y="135.1" transform="rotate(-90 88.8 135.1)">150K/1%</text>
<text x="96.1" y="134.9" transform="rotate(-90 96.1 134.9)">R6014</text>
<text x="97.7" y="135.1" transform="rotate(-90 97.7 135.1)">1.5M/1%</text>
<text x="107.5" y="134.9" transform="rotate(-90 107.5 134.9)">R6015</text>
<text x="109.1" y="135.1" transform="rotate(-90 109.1 135.1)">150K/1%</text>
<text x="118" y="134.9" transform="rotate(-90 118 134.9)">R6016</text>
<text x="119.5" y="135.1" transform="rotate(-90 119.5 135.1)">150K/1%</text>
<text x="53.5" y="141.6" transform="rotate(-90 53.5 141.6)">18.6V ... 21.0V ... 23.3V</text>
<text x="58.5" y="143.2" transform="rotate(-90 58.5 143.2)">C6005</text>
<text x="59.9" y="143.5" transform="rotate(-90 59.9 143.5)">100N/50V</text>
<text x="74.8" y="142.8" transform="rotate(-90 74.8 142.8)">LCD_PWM</text>
<text x="76.3" y="139.2" transform="rotate(-90 76.3 139.2)">[2]</text>
<text x="57.9" y="152.8" transform="rotate(-90 57.9 152.8)">C6004</text>
<text x="61.9" y="152.6" transform="rotate(-90 61.9 152.6)">1U / 50V</text>
<text x="74" y="151.7" transform="rotate(-90 74 151.7)">120K/1%</text>
<text x="76.4" y="155.5" transform="rotate(-90 76.4 155.5)">C6012</text>
<text x="79.5" y="155.3" transform="rotate(-90 79.5 155.3)">220N</text>
<text x="53.6" y="156.6" transform="rotate(-90 53.6 156.6)">H-TP_LCD_V0</text>
<text x="59.6" y="159.8" transform="rotate(-90 59.6 159.8)">C6003</text>
<text x="61" y="160" transform="rotate(-90 61 160)">22P/10%</text>
<text x="73.8" y="156.7" transform="rotate(-90 73.8 156.7)">R6027</text>
<text x="73.9" y="160.1" transform="rotate(-90 73.9 160.1)">1M</text>
<text x="73.9" y="165.7" transform="rotate(-90 73.9 165.7)">R6026</text>
<text x="89.9" y="165.1" transform="rotate(-90 89.9 165.1)">R6010</text>
<text x="91.4" y="165.1" transform="rotate(-90 91.4 165.1)">6K8_1%</text>
<text x="58.9" y="170.3" transform="rotate(-90 58.9 170.3)">R6008</text>
<text x="61.5" y="170.5" transform="rotate(-90 61.5 170.5)">2M/1%</text>
<text x="78.3" y="169.5" transform="rotate(-90 78.3 169.5)">R6024</text>
<text x="82" y="171" transform="rotate(-90 82 171)">120K/1%</text>
<text x="64.6" y="182.7" transform="rotate(-90 64.6 182.7)">1M24</text>
<text x="64.6" y="189.2" transform="rotate(-90 64.6 189.2)">R6007</text>
<text x="63.7" y="196.5" transform="rotate(-90 63.7 196.5)">8</text>
<text x="65" y="196.5" transform="rotate(-90 65 196.5)">3</text>
<text x="66.3" y="196.5" transform="rotate(-90 66.3 196.5)">4</text>
<text x="69" y="196.5" transform="rotate(-90 69 196.5)">7</text>
<text x="64.2" y="199.4" transform="rotate(-90 64.2 199.4)">SW</text>
<text x="65.5" y="199.3" transform="rotate(-90 65.5 199.3)">DO</text>
<text x="66.8" y="199" transform="rotate(-90 66.8 199)">FB</text>
<text x="69.5" y="200.6" transform="rotate(-90 69.5 200.6)">PGND</text>
<text x="71" y="203.3" transform="rotate(-180 71 203.3)">GND_PAD</text>
<text x="73.5" y="203.8" transform="rotate(-180 73.5 203.8)">13</text>
<text x="91.6" y="201.8" transform="rotate(-90 91.6 201.8)">NC</text>
<text x="71" y="207.2" transform="rotate(-180 71 207.2)">GND_PAD</text>
<text x="71" y="205.9" transform="rotate(-180 71 205.9)">GND_PAD</text>
<text x="71" y="204.6" transform="rotate(-180 71 204.6)">GND_PAD</text>
<text x="71" y="208.6" transform="rotate(-180 71 208.6)">GND_PAD</text>
<text x="72.9" y="209" transform="rotate(-180 72.9 209)">9</text>
<text x="73.5" y="207.7" transform="rotate(-180 73.5 207.7)">10</text>
<text x="73.5" y="206.4" transform="rotate(-180 73.5 206.4)">11</text>
<text x="73.5" y="205.1" transform="rotate(-180 73.5 205.1)">12</text>
<text x="84.3" y="209.6" transform="rotate(-90 84.3 209.6)">U6002</text>
<text x="63.7" y="215.6" transform="rotate(-90 63.7 215.6)">1</text>
<text x="64.2" y="213.7" transform="rotate(-90 64.2 213.7)">L</text>
<text x="65" y="215.6" transform="rotate(-90 65 215.6)">2</text>
<text x="65.5" y="213.7" transform="rotate(-90 65.5 213.7)">V_IN</text>
<text x="66.3" y="215.6" transform="rotate(-90 66.3 215.6)">5</text>
<text x="66.8" y="213.7" transform="rotate(-90 66.8 213.7)">CTRL</text>
<text x="69" y="215.6" transform="rotate(-90 69 215.6)">6</text>
<text x="69.5" y="213.7" transform="rotate(-90 69.5 213.7)">GND</text>
<text x="93.6" y="211.1" transform="rotate(-90 93.6 211.1)">FP6736S5TR</text>
<text x="68.3" y="221.8" transform="rotate(-90 68.3 221.8)">R6006</text>
<text x="72.6" y="221.6" transform="rotate(-90 72.6 221.6)">100K</text>
<text x="79.1" y="225.1" transform="rotate(-90 79.1 225.1)">R6005</text>
<text x="81" y="225.1" transform="rotate(-90 81 225.1)">NC</text>
<text x="57.1" y="234" transform="rotate(-90 57.1 234)">C6002</text>
<text x="60.6" y="233.2" transform="rotate(-90 60.6 233.2)">4U7</text>
<text x="170.2" y="233.2" transform="rotate(-180 170.2 233.2)">HR_1.8</text>
<text x="66.1" y="237.8" transform="rotate(-90 66.1 237.8)">NC</text>
<text x="69.4" y="237.6" transform="rotate(-90 69.4 237.6)">0R</text>
<text x="170.2" y="240" transform="rotate(-180 170.2 240)">HR_1.8</text>
<text x="171.2" y="236.4" transform="rotate(-180 171.2 236.4)">1</text>
<text x="66.1" y="243.6" transform="rotate(-90 66.1 243.6)">R6004</text>
<text x="69.3" y="244.1" transform="rotate(-90 69.3 244.1)">R6003</text>
<text x="171.2" y="243.1" transform="rotate(-180 171.2 243.1)">1</text>
<text x="174.4" y="242.8" transform="rotate(-90 174.4 242.8)">H-FD3</text>
<text x="177.8" y="242.4" transform="rotate(-180 177.8 242.4)">1</text>
<text x="170.2" y="246.7" transform="rotate(-180 170.2 246.7)">HR_1.8</text>
<text x="171.2" y="249.8" transform="rotate(-180 171.2 249.8)">1</text>
<text x="174.4" y="247.2" transform="rotate(-90 174.4 247.2)">H-FD2</text>
<text x="174.5" y="251" transform="rotate(-90 174.5 251)">H-FD1</text>
<text x="177.8" y="246.8" transform="rotate(-180 177.8 246.8)">1</text>
<text x="177.9" y="250.6" transform="rotate(-180 177.9 250.6)">1</text>
<text x="70.1" y="256.5" transform="rotate(-90 70.1 256.5)">PWR_ON</text>
<text x="170.1" y="255.1" transform="rotate(-180 170.1 255.1)">HR_1.4</text>
<text x="176.3" y="255.1" transform="rotate(-180 176.3 255.1)">HR_1.4</text>
<text x="66.8" y="261.4" transform="rotate(-90 66.8 261.4)">[2]</text>
<text x="66.9" y="259.1" transform="rotate(-90 66.9 259.1)">LCD_V0_CTRL</text>
<text x="70.2" y="261.4" transform="rotate(-90 70.2 261.4)">[1]</text>
<text x="169.9" y="262.1" transform="rotate(-180 169.9 262.1)">HR_1.8</text>
<text x="171" y="258.2" transform="rotate(-180 171 258.2)">1</text>
<text x="176.3" y="262" transform="rotate(-180 176.3 262)">HR_1.4</text>
<text x="177.2" y="258.2" transform="rotate(-180 177.2 258.2)">1</text>
<text x="61.2" y="269.8" transform="rotate(-90 61.2 269.8)">NC</text>
<text x="170.2" y="268.7" transform="rotate(-180 170.2 268.7)">HR_1.8</text>
<text x="170.9" y="265.2" transform="rotate(-180 170.9 265.2)">1</text>
<text x="176.3" y="269" transform="rotate(-180 176.3 269)">HR_1.4</text>
<text x="177.2" y="265.1" transform="rotate(-180 177.2 265.1)">1</text>
<text x="51.2" y="272.4" transform="rotate(-90 51.2 272.4)">V_BATT</text>
<text x="57" y="270" transform="rotate(-90 57 270)">R6002</text>
<text x="169.6" y="275.5" transform="rotate(-180 169.6 275.5)">H_3.5</text>
<text x="171.2" y="271.8" transform="rotate(-180 171.2 271.8)">1</text>
<text x="176.5" y="275.5" transform="rotate(-180 176.5 275.5)">HR_1.4</text>
<text x="177.2" y="272.1" transform="rotate(-180 177.2 272.1)">1</text>
<text x="51" y="278.8" transform="rotate(-90 51 278.8)">VCC3V</text>
<text x="57" y="276.5" transform="rotate(-90 57 276.5)">R6001</text>
<text x="61.2" y="276.5" transform="rotate(-90 61.2 276.5)">0R</text>
<text x="69.7" y="276.5" transform="rotate(-90 69.7 276.5)">C6001</text>
<text x="73.3" y="276.5" transform="rotate(-90 73.3 276.5)">100N</text>
<text x="169.4" y="280.2" transform="rotate(-180 169.4 280.2)">H-H6</text>
<text x="170.9" y="278.6" transform="rotate(-180 170.9 278.6)">1</text>
<text x="177.4" y="278.6" transform="rotate(-180 177.4 278.6)">1</text>
</g>
<g font-size="1">
<text x="49.4" y="39.9" transform="rotate(-90 49.4 39.9)">ZF20520-161R-CL</text>
<text x="73.2" y="39.9" transform="rotate(-90 73.2 39.9)">CON6001</text>
<text x="73" y="118.6" transform="rotate(-90 73 118.6)">LP324PWR</text>
<text x="86.5" y="118.7" transform="rotate(-90 86.5 118.7)">LP324PWR</text>
<text x="107.8" y="118.7" transform="rotate(-90 107.8 118.7)">LP324PWR</text>
<text x="120.6" y="118.9" transform="rotate(-90 120.6 118.9)">LP324PWR</text>
<text x="53" y="181" transform="rotate(-90 53 181)">PMEG4005EJ</text>
<text x="56.9" y="181" transform="rotate(-90 56.9 181)">D6001</text>
<text x="73" y="202.7" transform="rotate(-90 73 202.7)">TPS61045DRBR</text>
<text x="51.9" y="208.1" transform="rotate(-180 51.9 208.1)">L6001</text>
<text x="51.9" y="206.9" transform="rotate(-180 51.9 206.9)">4U7</text>
<text x="61.4" y="214.5" transform="rotate(-90 61.4 214.5)">U6001</text>
</g>
</svg>
